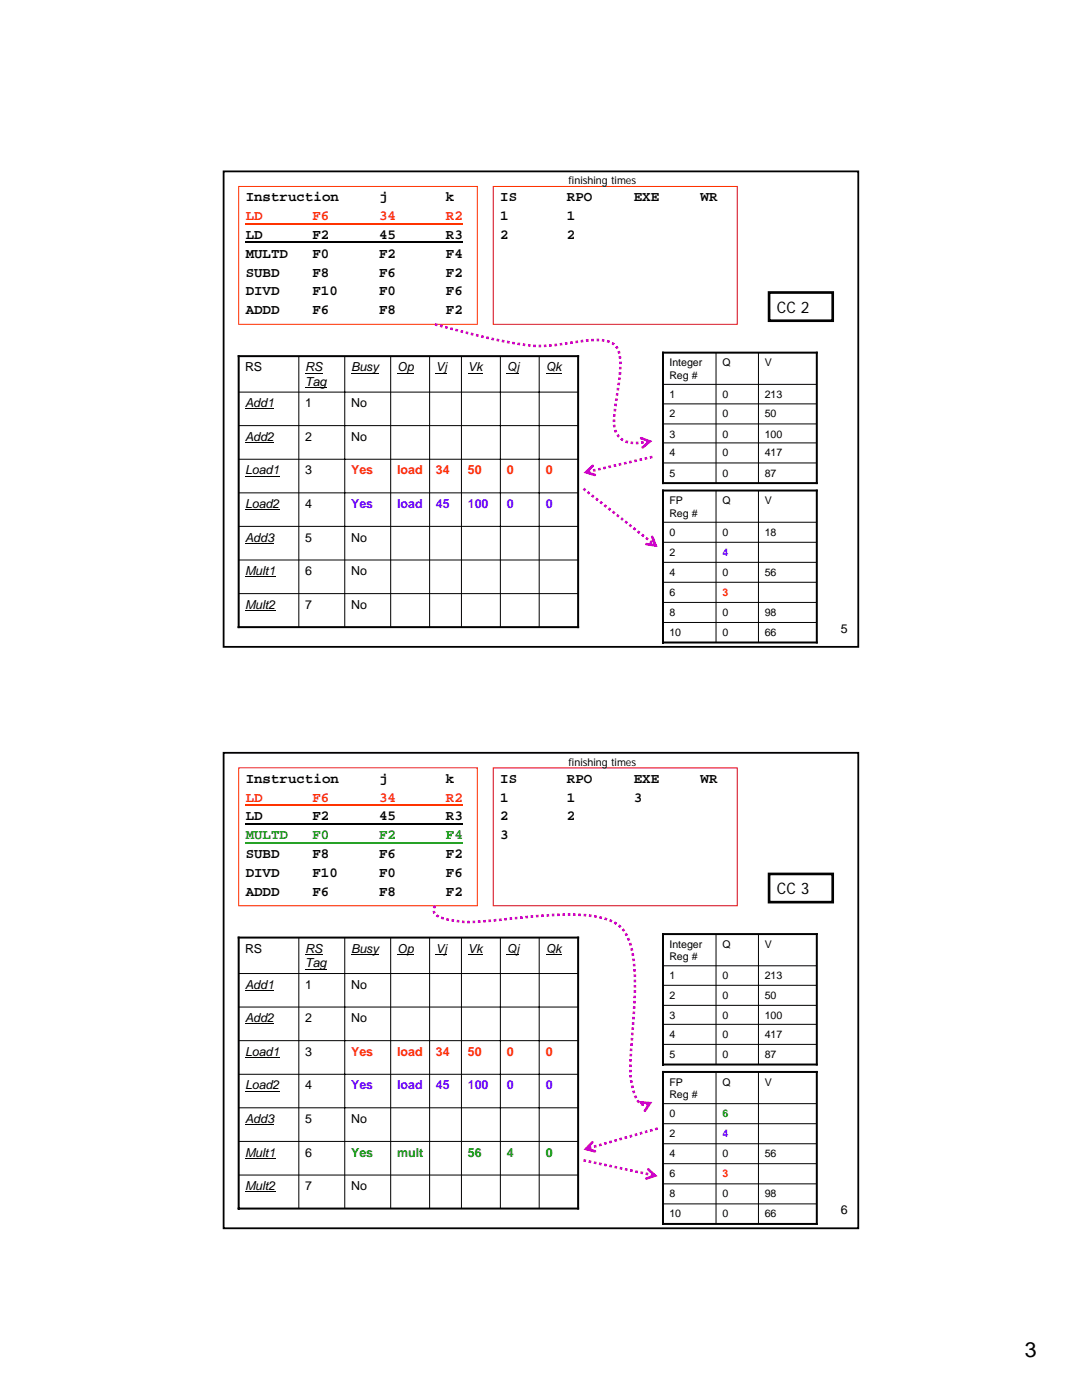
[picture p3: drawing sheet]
<svg xmlns="http://www.w3.org/2000/svg" width="216mm" height="279mm" viewBox="0 0 216 279" stroke-linecap="round" stroke-linejoin="round" font-family="sans-serif">
<path d="M47.6 37.2h47.6v27.5h-47.6z" fill="none" stroke="#ff3401" stroke-width=".2"/>
<path d="M49 44.6h43.4" fill="none" stroke="#f30" stroke-width=".25"/>
<path d="M49 48.4h43.4" fill="none" stroke="#000" stroke-width=".25"/>
<g fill="none" stroke="#000" stroke-width=".2">
<path d="M60.9 74.4h3.4M60.9 77.4h4.3M70.1 74.4h5.5M79.2 74.4h3.3M87 74.4h2.2M93.3 74.4h2.9M101.1 74.4h2.5M108.9 74.4h3.1M48.9 81.6h5.8M48.9 95h6.8M48.9 88.3h5.8M48.9 101.7h6.8"/>
<path d="M48.9 115.1h6M48.9 108.4h5.8M48.9 121.8h6"/>
</g>
<path d="M47.6 71.1h67.8v54.1h-67.8zM132.3 70.4h30.7v26h-30.7zM132.3 97.9h30.7v30.3h-30.7z" fill="none" stroke="#010101" stroke-width=".4"/>
<g fill="none" stroke="#010101" stroke-width=".2">
<path d="M47.6 78.3h67.8M59.6 71.1v54.1M68.8 71.1v54.1M78 71.1v54.1M85.7 71.1v54.1M92.1 71.1v54.1M99.8 71.1v54.1M107.6 71.1v54.1M132.3 76.7h30.7M142.9 70.4v26M151.3 70.4v26M47.6 91.7h67.8"/>
<path d="M47.6 98.4h67.8M47.6 84.9h67.8M132.3 84.6h30.7M132.3 88.4h30.7M132.3 92.4h30.7M132.3 80.6h30.7M142.9 97.9v30.3M151.3 97.9v30.3M47.6 111.8h67.8M47.6 118.5h67.8M47.6 105.1h67.8M132.3 112.2h30.7"/>
<path d="M132.3 116.2h30.7M132.3 108.2h30.7M132.3 104.2h30.7M132.3 120.2h30.7M132.3 124.2h30.7"/>
</g>
<path d="M98.4 37.2h48.7v27.5h-48.7z" fill="none" stroke="#cc0101" stroke-width=".2"/>
<g fill="#cc01ff">
<path d="M129.6 91l.5-.1 .1 .5-.5 .2zM128.6 91.3l.5-.1 .1 .5-.5 .1zM127.5 91.5l.6-.1 .1 .5-.5 .1zM126.5 91.8l.5-.1 .1 .5-.5 .1zM125.5 92l.5-.1 .1 .5-.5 .1zM124.4 92.2l.6-.1 .1 .5-.5 .2zM123.4 92.5l.5-.1 .1 .5-.5 .1zM122.4 92.7l.5-.1 .1 .5-.5 .1zM121.3 92.9l.6-.1 .1 .5-.5 .2zM120.3 93.2l.5-.1 .1 .5-.5 .1zM119.3 93.4l.5-.1 .1 .5-.5 .1zM118.3 93.7l.5-.2 .1 .6-.5 .1zM117.2 93.9l.6-.1 .1 .5-.6 .1zM116.4 94.4l1.7-1.6h.4l-.1 .4-1.3 1.2-.1-.4 1.8 .5 .1 .2-.1 .3z"/>
<path d="M86.8 64.5l.6 .1-.2 .5-.5-.1zM87.9 64.7l.5 .2-.2 .5-.5-.1zM88.9 65l.5 .2-.1 .5-.5-.2zM89.9 65.3l.5 .1-.1 .5-.5-.1zM90.9 65.6l.6 .1-.2 .5-.5-.1zM92 65.8l.5 .2-.1 .5-.6-.1zM93 66.1l.5 .1-.1 .5-.5-.1zM94 66.4l.5 .1-.1 .5-.5-.1zM95 66.6l.5 .1-.1 .5-.5-.1zM96.1 66.9l.5 .1-.1 .5-.6-.1zM97.1 67.1l.5 .1-.1 .5-.5-.1zM98.1 67.3l.5 .2-.1 .5-.5-.1zM99.1 67.6l.6 .1-.1 .5-.6-.1zM100.2 67.8l.5 .1-.1 .5-.5-.1zM101.2 68l.5 .1-.1 .5-.5-.1zM102.3 68.2l.5 .1-.1 .5-.5-.1zM103.3 68.3l.5 .1-.1 .5h-.5zM104.4 68.5l.5 .1-.1 .5-.5-.1zM105.4 68.6l.5 .1v.5h-.6zM106.4 68.7l.6 .1-.1 .5h-.5zM107.5 68.8h.5v.5h-.5zM108.5 68.8l.5-.1 .1 .6h-.6zM109.6 68.7l.5-.1v.6h-.5zM110.6 68.6l.5-.1 .1 .6h-.5zM111.7 68.5l.5-.1v.5l-.5 .1zM112.7 68.3l.5-.1 .1 .6h-.5zM113.7 68.2l.6-.1v.5l-.5 .1zM114.8 68l.5-.1 .1 .6h-.5zM115.8 67.9l.6-.1v.5l-.5 .1zM116.9 67.7h.5l.1 .5h-.6zM118 67.6h.5v.5l-.5 .1zM119 67.6h.6l-.1 .5h-.5zM120.1 67.6l.5 .1v.5h-.5zM121.2 67.8l.5 .2-.2 .5-.4-.2zM122.2 68.2l.5 .4-.3 .4-.4-.3zM122.7 69.3l.4-.3 .3 .4-.4 .3zM123.2 70.1l.5-.1 .1 .5-.5 .1zM123.4 71.1h.5l.1 .5h-.5zM123.5 72.2l.5-.1 .1 .6h-.6zM123.5 73.2h.5v.5h-.5zM123.5 74.2l.5 .1-.1 .5h-.5zM123.4 75.3h.5l-.1 .6-.5-.1zM123.2 76.3l.6 .1-.1 .5-.6-.1zM123.1 77.4h.5l-.1 .6-.5-.1zM122.9 78.4l.5 .1v.5l-.5-.1zM122.8 79.5h.5l-.1 .6-.5-.1zM122.6 80.5l.5 .1v.5l-.6-.1zM122.5 81.6h.5l-.1 .5h-.5zM122.3 82.6l.6 .1-.1 .5h-.5zM122.3 83.7h.5v.5h-.5zM122.3 84.8h.5l.1 .4-.6 .1zM122.5 85.9l.5-.2 .2 .5-.5 .2zM123 86.9l.4-.3 .3 .4-.4 .4zM124.1 87.3l.4 .3-.3 .5-.5-.4zM124.9 87.8l.5 .2-.2 .5-.5-.2zM125.9 88.1h.5l-.1 .6-.5-.1zM126.9 88.1h.5v.5l-.5 .1zM127.9 88.1l.5-.1 .1 .5-.5 .1zM128.9 87.9h.6v.5l-.5 .1zM127.8 87.2h.2l2.2 .8-1.8 1.5h-.2l-.2-.2 .1-.2 1.4-1.2 .1 .4-1.8-.6-.1-.2z"/>
<path d="M116.6 97.3l.4 .4-.3 .4-.5-.4zM117.4 98l.4 .3-.3 .4-.4-.3zM118.2 98.6l.5 .4-.4 .4-.4-.3zM119.1 99.3l.4 .3-.3 .4-.5-.3zM119.9 99.9l.4 .4-.3 .4-.4-.3zM120.7 100.6l.5 .3-.4 .4-.4-.3zM121.6 101.2l.4 .4-.3 .4-.5-.3zM122.4 101.9l.4 .3-.3 .4-.4-.3zM123.2 102.6l.5 .3-.4 .4-.4-.3zM124.1 103.2l.4 .3-.3 .4-.5-.3zM124.9 103.9l.4 .3-.3 .4-.4-.3zM125.7 104.5l.5 .3-.4 .5-.4-.4zM126.6 105.2l.4 .3-.3 .4-.5-.3zM127.4 105.8l.4 .4-.3 .4-.4-.4zM128.2 106.5l.5 .3-.4 .4-.4-.3zM129.1 107.1l.4 .4-.3 .4-.5-.4zM129.9 107.8l.4 .3-.3 .4-.4-.3zM130.7 108.4l.3 .2-.3 .5-.3-.2zM129.9 107l.3-.1 .2 .1 .8 2.2-2.2-.3-.2-.2v-.3l.2-.1 1.9 .3-.3 .3-.7-1.7z"/>
</g>
<path d="M153.5 58.4h12.7v5.6h-12.7z" fill="none" stroke="#010101" stroke-width=".53"/>
<path d="M44.6 34.2h126.7v94.9h-126.7z" fill="none" stroke="#000" stroke-width=".36"/>
<path d="M44.4 150.1h127v95.2h-127z" fill="#fff"/>
<path d="M47.6 153.2h47.6v27.6h-47.6z" fill="none" stroke="#ff3401" stroke-width=".2"/>
<path d="M49 160.7h43.4" fill="none" stroke="#f30" stroke-width=".25"/>
<path d="M49 164.4h43.4" fill="none" stroke="#000" stroke-width=".25"/>
<path d="M49 168.2h43.4" fill="none" stroke="#009a00" stroke-width=".25"/>
<g fill="none" stroke="#000" stroke-width=".2">
<path d="M48.9 197.6h5.8M60.9 190.5h3.4M60.9 193.4h4.3M70.1 190.5h5.5M79.2 190.5h3.3M87 190.5h2.2M93.3 190.5h2.9M101.1 190.5h2.5M108.9 190.5h3.1M48.9 211.1h6.8M48.9 217.7h6.8M48.9 204.3h5.8"/>
<path d="M48.9 237.8h6M48.9 231.2h6M48.9 224.5h5.8"/>
</g>
<path d="M47.6 187.1h67.8v54.1h-67.8zM132.3 186.4h30.7v26h-30.7zM132.3 213.9h30.7v30.4h-30.7z" fill="none" stroke="#010101" stroke-width=".4"/>
<g fill="none" stroke="#010101" stroke-width=".2">
<path d="M47.6 194.3h67.8M59.6 187.1v54.1M68.8 187.1v54.1M78 187.1v54.1M85.7 187.1v54.1M92.1 187.1v54.1M99.8 187.1v54.1M107.6 187.1v54.1M132.3 196.6h30.7M132.3 192.7h30.7M142.9 186.4v26M151.3 186.4v26"/>
<path d="M47.6 207.7h67.8M47.6 214.4h67.8M47.6 201h67.8M132.3 200.6h30.7M132.3 204.4h30.7M132.3 208.4h30.7M142.9 213.9v30.4M151.3 213.9v30.4M47.6 227.8h67.8M47.6 234.5h67.8M47.6 221.1h67.8M132.3 228.3h30.7"/>
<path d="M132.3 232.2h30.7M132.3 236.3h30.7M132.3 224.3h30.7M132.3 220.3h30.7M132.3 240.3h30.7"/>
</g>
<path d="M98.4 153.2h48.7v27.6h-48.7z" fill="none" stroke="#cc0101" stroke-width=".2"/>
<g fill="#cc01ff">
<path d="M86.5 180.7l.5 .1-.1 .5-.5-.1zM86.3 181.8h.5l.2 .3-.5 .3zM87.2 182.5l.5 .2-.3 .5-.5-.3zM88.1 182.9l.5 .1-.1 .6-.6-.2zM89.1 183.2l.5 .1-.1 .5-.5-.1zM90.1 183.4l.5 .1v.5l-.6-.1zM91.2 183.6h.5l-.1 .5h-.5zM92.2 183.7h.5v.6l-.5-.1zM93.2 183.7h.6v.6h-.6zM94.3 183.7h.5v.5l-.5 .1zM95.3 183.7l.6-.1v.6h-.5zM96.4 183.6h.5l.1 .5h-.6zM97.4 183.5h.6v.5h-.5zM98.5 183.4h.5l.1 .5-.6 .1zM99.5 183.3h.6v.5l-.5 .1zM100.6 183.2h.5l.1 .5h-.6zM101.6 183.1l.6-.1v.6h-.5zM102.7 183l.5-.1 .1 .6h-.6zM103.8 182.9l.5-.1v.6h-.5zM104.8 182.8l.5-.1 .1 .6h-.5zM105.9 182.7l.5-.1v.6h-.5zM106.9 182.6l.5-.1 .1 .6h-.5zM108 182.5h.5v.5h-.5zM109 182.4h.6v.5l-.5 .1zM110.1 182.4l.5-.1v.6h-.5zM111.1 182.3h.6v.5h-.5zM112.2 182.3h.5l.1 .5h-.6zM113.3 182.3h.5v.5h-.5zM114.3 182.3h.6v.5h-.6zM115.4 182.3h.5v.6l-.5-.1zM116.5 182.4h.5l-.1 .5h-.5zM117.5 182.5h.6l-.1 .5h-.5zM118.6 182.6l.5 .1-.1 .5-.5-.1zM119.7 182.8l.5 .1-.1 .5-.6-.1zM120.7 183.1l.5 .1-.2 .5-.5-.1zM121.7 183.4l.5 .2-.2 .5-.5-.2zM122.7 183.9l.5 .3-.3 .4-.5-.3zM123.6 184.5l.5 .3-.4 .4-.4-.3zM124 185.6l.4-.3 .4 .4-.5 .3zM124.6 186.4l.5-.3 .2 .5-.4 .3zM125.1 187.3l.5-.2 .2 .5-.5 .2zM125.5 188.3l.5-.2 .1 .5-.5 .2zM125.8 189.3l.5-.2 .1 .6-.5 .1zM126 190.3l.5-.1 .1 .5-.6 .1zM126.1 191.3h.6v.5l-.5 .1zM126.3 192.4l.5-.1v.5l-.5 .1zM126.3 193.4h.6v.5l-.5 .1zM126.4 194.5h.5v.5h-.5zM126.4 195.5h.6v.5h-.6zM126.4 196.6h.6v.5h-.6zM126.4 197.6h.6l-.1 .6h-.5zM126.4 198.7h.5v.5h-.5zM126.3 199.7h.6v.6h-.6zM126.3 200.8h.5v.6l-.5-.1zM126.2 201.8l.6 .1-.1 .5h-.5zM126.2 202.9h.5v.6l-.6-.1zM126.1 204h.5v.5h-.6zM126 205h.5v.6l-.5-.1zM125.9 206.1h.5v.5h-.5zM125.9 207.1l.5 .1-.1 .5-.5-.1zM125.8 208.2h.5v.5h-.6zM125.7 209.2l.5 .1v.5h-.6zM125.6 210.3h.6l-.1 .5h-.5zM125.6 211.3l.5 .1v.5h-.6zM125.5 212.4h.5v.6h-.5zM125.5 213.5h.5v.5h-.5zM125.5 214.6l.6-.1v.5l-.5 .1zM125.7 215.6l.5-.1 .1 .5-.5 .2zM125.9 216.7l.5-.1 .1 .5-.5 .1zM126.1 217.7l.5-.1 .2 .5-.5 .1zM126.5 218.8l.5-.3 .2 .5-.5 .2zM127 219.7l.4-.2 .3 .3-.4 .4zM128.1 220.1l.4 .1-.1 .5-.6-.1zM128.9 220.2l.5-.2 .2 .5-.6 .2zM127.6 219.9l.3-.1 2.3 .1-1.3 1.9-.2 .1-.3-.1 .1-.3 1-1.5 .2 .4-1.9-.1-.2-.2z"/>
<path d="M130.6 225.1l.6-.1 .1 .5-.5 .1zM129.6 225.4l.5-.1 .2 .5-.5 .1zM128.6 225.7l.5-.2 .2 .5-.5 .2zM127.6 226l.5-.2 .1 .5-.5 .2zM126.6 226.3l.5-.2 .1 .5-.5 .2zM125.6 226.5l.5-.1 .1 .5-.5 .2zM124.5 226.8l.6-.1 .1 .5-.5 .2zM123.5 227.1l.5-.1 .2 .5-.5 .1zM122.5 227.4l.5-.1 .2 .5-.5 .1zM121.5 227.7l.5-.1 .2 .5-.6 .1zM120.5 228l.5-.1 .1 .5-.5 .1zM119.5 228.3l.5-.1 .1 .5-.5 .1zM118.4 228.6l.6-.1 .1 .5-.5 .1zM117.4 228.9l.5-.2 .2 .6-.5 .1zM116.9 229l.1 .6zM118 227.8h.4l.1 .2-1.4 1.5-.1-.5 1.8 .5 .2 .2-.2 .3-2.4-.6z"/>
<path d="M116.5 231.3l.5 .1-.1 .5-.5-.1zM117.5 231.5l.5 .1-.1 .6-.5-.1zM118.5 231.8l.6 .1-.1 .5-.6-.1zM119.6 232l.5 .1-.1 .5-.5-.1zM120.6 232.2l.5 .1-.1 .5-.5-.1zM121.6 232.4l.6 .1-.2 .5-.5-.1zM122.7 232.6l.5 .1-.1 .6-.5-.1zM123.7 232.9l.5 .1-.1 .5-.5-.1zM124.8 233.1l.5 .1-.1 .5-.6-.1zM125.8 233.3l.5 .1-.1 .5-.5-.1zM126.8 233.5l.5 .1-.1 .5-.5-.1zM127.8 233.7l.6 .1-.1 .6-.6-.1zM128.9 234l.5 .1-.1 .5-.5-.1zM129.9 234.2l.6 .1-.2 .5-.5-.1zM129.2 233.2h.3l1.7 1.5-2.1 .8-.3-.1-.1-.3 .2-.2 1.7-.5-.1 .4-1.3-1.2z"/>
</g>
<path d="M153.5 174.4h12.7v5.6h-12.7z" fill="none" stroke="#010101" stroke-width=".53"/>
<path d="M44.6 150.2h126.7v94.9h-126.7z" fill="none" stroke="#000" stroke-width=".36"/>
<text font-size="4.2" x="204.5" y="270.7">3</text>
<g font-size="3.2">
<text x="155" y="62.4">CC 2</text>
<text x="155" y="178.5">CC 3</text>
</g>
<g font-size="2.8">
<text x="49" y="40.2">Instruction</text>
<text x="75.6" y="40.2">j</text>
<text x="89" y="40.2">k</text>
<text x="99.8" y="40.2">IS</text>
<text x="113.1" y="40.2">RPO</text>
<text x="126.4" y="40.2">EXE</text>
<text x="139.8" y="40.2">WR</text>
<text x="49" y="47.7">LD</text>
<text x="62.3" y="47.7">F2</text>
<text x="75.6" y="47.7">45</text>
<text x="89" y="47.7">R3</text>
<text x="99.8" y="43.9">1</text>
<text x="99.8" y="47.7">2</text>
<text x="113.1" y="43.9">1</text>
<text x="113.1" y="47.7">2</text>
<text x="49" y="51.4">MULTD</text>
<text x="62.3" y="51.4">F0</text>
<text x="75.6" y="51.4">F2</text>
<text x="89" y="51.4">F4</text>
<text x="49" y="55.2">SUBD</text>
<text x="49" y="58.9">DIVD</text>
<text x="62.3" y="55.2">F8</text>
<text x="62.3" y="58.9">F10</text>
<text x="75.6" y="58.9">F0</text>
<text x="75.6" y="55.2">F6</text>
<text x="89" y="58.9">F6</text>
<text x="89" y="55.2">F2</text>
<text x="49" y="62.7">ADDD</text>
<text x="62.3" y="62.7">F6</text>
<text x="75.6" y="62.7">F8</text>
<text x="89" y="62.7">F2</text>
<text x="49" y="156.2">Instruction</text>
<text x="75.6" y="156.2">j</text>
<text x="89" y="156.2">k</text>
<text x="99.8" y="156.2">IS</text>
<text x="99.8" y="160">1</text>
<text x="113.1" y="156.2">RPO</text>
<text x="113.1" y="160">1</text>
<text x="126.4" y="156.2">EXE</text>
<text x="126.4" y="160">3</text>
<text x="139.8" y="156.2">WR</text>
<text x="49" y="163.7">LD</text>
<text x="62.3" y="163.7">F2</text>
<text x="75.6" y="163.7">45</text>
<text x="89" y="163.7">R3</text>
<text x="99.8" y="163.7">2</text>
<text x="99.8" y="167.5">3</text>
<text x="113.1" y="163.7">2</text>
<text x="49" y="171.2">SUBD</text>
<text x="62.3" y="171.2">F8</text>
<text x="75.6" y="171.2">F6</text>
<text x="89" y="171.2">F2</text>
<text x="49" y="175">DIVD</text>
<text x="49" y="178.7">ADDD</text>
<text x="62.3" y="175">F10</text>
<text x="62.3" y="178.7">F6</text>
<text x="75.6" y="175">F0</text>
<text x="75.6" y="178.7">F8</text>
<text x="89" y="175">F6</text>
<text x="89" y="178.7">F2</text>
</g>
<g font-size="2.8" fill="#f30">
<text x="49" y="43.9">LD</text>
<text x="62.3" y="43.9">F6</text>
<text x="75.6" y="43.9">34</text>
<text x="89" y="43.9">R2</text>
<text x="49" y="160">LD</text>
<text x="62.3" y="160">F6</text>
<text x="75.6" y="160">34</text>
<text x="89" y="160">R2</text>
</g>
<g font-size="2.8" fill="#009a00">
<text x="49" y="167.5">MULTD</text>
<text x="62.3" y="167.5">F0</text>
<text x="75.6" y="167.5">F2</text>
<text x="89" y="167.5">F4</text>
</g>
<g font-size="2.5">
<text x="48.9" y="74.1">RS</text>
<text x="60.9" y="74.1">RS</text>
<text x="60.9" y="77">Tag</text>
<text x="70.1" y="74.1">Busy</text>
<text x="79.2" y="74.1">Op</text>
<text x="87" y="74.1">Vj</text>
<text x="93.3" y="74.1">Vk</text>
<text x="101.1" y="74.1">Qj</text>
<text x="108.9" y="74.1">Qk</text>
<text x="48.9" y="81.3">Add1</text>
<text x="60.9" y="81.3">1</text>
<text x="70.1" y="81.3">No</text>
<text x="48.9" y="88">Add2</text>
<text x="60.9" y="88">2</text>
<text x="70.1" y="88">No</text>
<text x="48.9" y="94.7">Load1</text>
<text x="60.9" y="94.7">3</text>
<text x="48.9" y="101.4">Load2</text>
<text x="60.9" y="101.4">4</text>
<text x="48.9" y="108.1">Add3</text>
<text x="60.9" y="108.1">5</text>
<text x="70.1" y="108.1">No</text>
<text x="48.9" y="114.8">Mult1</text>
<text x="60.9" y="114.8">6</text>
<text x="70.1" y="114.8">No</text>
<text x="48.9" y="121.5">Mult2</text>
<text x="60.9" y="121.5">7</text>
<text x="70.1" y="121.5">No</text>
<text x="167.8" y="126.2">5</text>
<text x="48.9" y="190.1">RS</text>
<text x="60.9" y="190.1">RS</text>
<text x="70.1" y="190.1">Busy</text>
<text x="79.2" y="190.1">Op</text>
<text x="87" y="190.1">Vj</text>
<text x="93.3" y="190.1">Vk</text>
<text x="101.1" y="190.1">Qj</text>
<text x="108.9" y="190.1">Qk</text>
<text x="48.9" y="197.3">Add1</text>
<text x="60.9" y="197.3">1</text>
<text x="60.9" y="193.1">Tag</text>
<text x="70.1" y="197.3">No</text>
<text x="48.9" y="204">Add2</text>
<text x="60.9" y="204">2</text>
<text x="70.1" y="204">No</text>
<text x="48.9" y="210.7">Load1</text>
<text x="60.9" y="210.7">3</text>
<text x="48.9" y="217.4">Load2</text>
<text x="60.9" y="217.4">4</text>
<text x="48.9" y="224.1">Add3</text>
<text x="60.9" y="224.1">5</text>
<text x="70.1" y="224.1">No</text>
<text x="48.9" y="230.8">Mult1</text>
<text x="60.9" y="230.8">6</text>
<text x="48.9" y="237.5">Mult2</text>
<text x="60.9" y="237.5">7</text>
<text x="70.1" y="237.5">No</text>
<text x="167.8" y="242.3">6</text>
</g>
<g font-size="2.5" fill="#f30">
<text x="70.1" y="94.7">Yes</text>
<text x="79.2" y="94.7">load</text>
<text x="87" y="94.7">34</text>
<text x="93.3" y="94.7">50</text>
<text x="101.1" y="94.7">0</text>
<text x="108.9" y="94.7">0</text>
<text x="70.1" y="210.7">Yes</text>
<text x="79.2" y="210.7">load</text>
<text x="87" y="210.7">34</text>
<text x="93.3" y="210.7">50</text>
<text x="101.1" y="210.7">0</text>
<text x="108.9" y="210.7">0</text>
</g>
<g font-size="2.5" fill="#6500ff">
<text x="70.1" y="101.4">Yes</text>
<text x="79.2" y="101.4">load</text>
<text x="87" y="101.4">45</text>
<text x="93.3" y="101.4">100</text>
<text x="101.1" y="101.4">0</text>
<text x="108.9" y="101.4">0</text>
<text x="70.1" y="217.4">Yes</text>
<text x="79.2" y="217.4">load</text>
<text x="87" y="217.4">45</text>
<text x="93.3" y="217.4">100</text>
<text x="101.1" y="217.4">0</text>
<text x="108.9" y="217.4">0</text>
</g>
<g font-size="2.5" fill="#009a00">
<text x="70.1" y="230.8">Yes</text>
<text x="79.2" y="230.8">mult</text>
<text x="93.3" y="230.8">56</text>
<text x="101.1" y="230.8">4</text>
<text x="108.9" y="230.8">0</text>
</g>
<g font-size="2.1">
<text x="113.5" y="36.8">finishing times</text>
<text x="133.6" y="73.1">Integer</text>
<text x="133.6" y="75.6">Reg #</text>
<text x="144.1" y="73.1">Q</text>
<text x="152.6" y="73.1">V</text>
<text x="133.6" y="79.4">1</text>
<text x="133.6" y="83.3">2</text>
<text x="144.1" y="79.4">0</text>
<text x="144.1" y="83.3">0</text>
<text x="152.6" y="79.4">213</text>
<text x="152.6" y="83.3">50</text>
<text x="133.6" y="87.3">3</text>
<text x="144.1" y="87.3">0</text>
<text x="152.6" y="87.3">100</text>
<text x="133.6" y="95.1">5</text>
<text x="133.6" y="91.1">4</text>
<text x="144.1" y="95.1">0</text>
<text x="144.1" y="91.1">0</text>
<text x="152.6" y="95.1">87</text>
<text x="152.6" y="91.1">417</text>
<text x="133.6" y="100.6">FP</text>
<text x="144.1" y="100.6">Q</text>
<text x="152.6" y="100.6">V</text>
<text x="133.6" y="103.1">Reg #</text>
<text x="133.6" y="106.9">0</text>
<text x="144.1" y="106.9">0</text>
<text x="152.6" y="106.9">18</text>
<text x="133.6" y="110.9">2</text>
<text x="133.6" y="118.9">6</text>
<text x="133.6" y="114.9">4</text>
<text x="144.1" y="114.9">0</text>
<text x="152.6" y="114.9">56</text>
<text x="133.6" y="122.9">8</text>
<text x="144.1" y="122.9">0</text>
<text x="152.6" y="122.9">98</text>
<text x="133.6" y="126.9">10</text>
<text x="144.1" y="126.9">0</text>
<text x="152.6" y="126.9">66</text>
<text x="113.5" y="152.8">finishing times</text>
<text x="133.6" y="189.1">Integer</text>
<text x="133.6" y="191.6">Reg #</text>
<text x="144.1" y="189.1">Q</text>
<text x="152.6" y="189.1">V</text>
<text x="133.6" y="195.5">1</text>
<text x="144.1" y="195.5">0</text>
<text x="152.6" y="195.5">213</text>
<text x="133.6" y="203.3">3</text>
<text x="133.6" y="199.3">2</text>
<text x="144.1" y="203.3">0</text>
<text x="144.1" y="199.3">0</text>
<text x="152.6" y="203.3">100</text>
<text x="152.6" y="199.3">50</text>
<text x="133.6" y="207.1">4</text>
<text x="144.1" y="207.1">0</text>
<text x="152.6" y="207.1">417</text>
<text x="133.6" y="211.1">5</text>
<text x="144.1" y="211.1">0</text>
<text x="152.6" y="211.1">87</text>
<text x="133.6" y="216.6">FP</text>
<text x="133.6" y="219.2">Reg #</text>
<text x="144.1" y="216.6">Q</text>
<text x="152.6" y="216.6">V</text>
<text x="133.6" y="223">0</text>
<text x="133.6" y="227">2</text>
<text x="133.6" y="231">4</text>
<text x="144.1" y="231">0</text>
<text x="152.6" y="231">56</text>
<text x="133.6" y="239">8</text>
<text x="133.6" y="234.9">6</text>
<text x="144.1" y="239">0</text>
<text x="152.6" y="239">98</text>
<text x="133.6" y="243">10</text>
<text x="144.1" y="243">0</text>
<text x="152.6" y="243">66</text>
</g>
<g font-size="2.1" fill="#6500ff">
<text x="144.1" y="110.9">4</text>
<text x="144.1" y="227">4</text>
</g>
<g font-size="2.1" fill="#f30">
<text x="144.1" y="118.9">3</text>
<text x="144.1" y="234.9">3</text>
</g>
<text font-size="2.1" fill="#009a00" x="144.1" y="223">6</text>
</svg>
